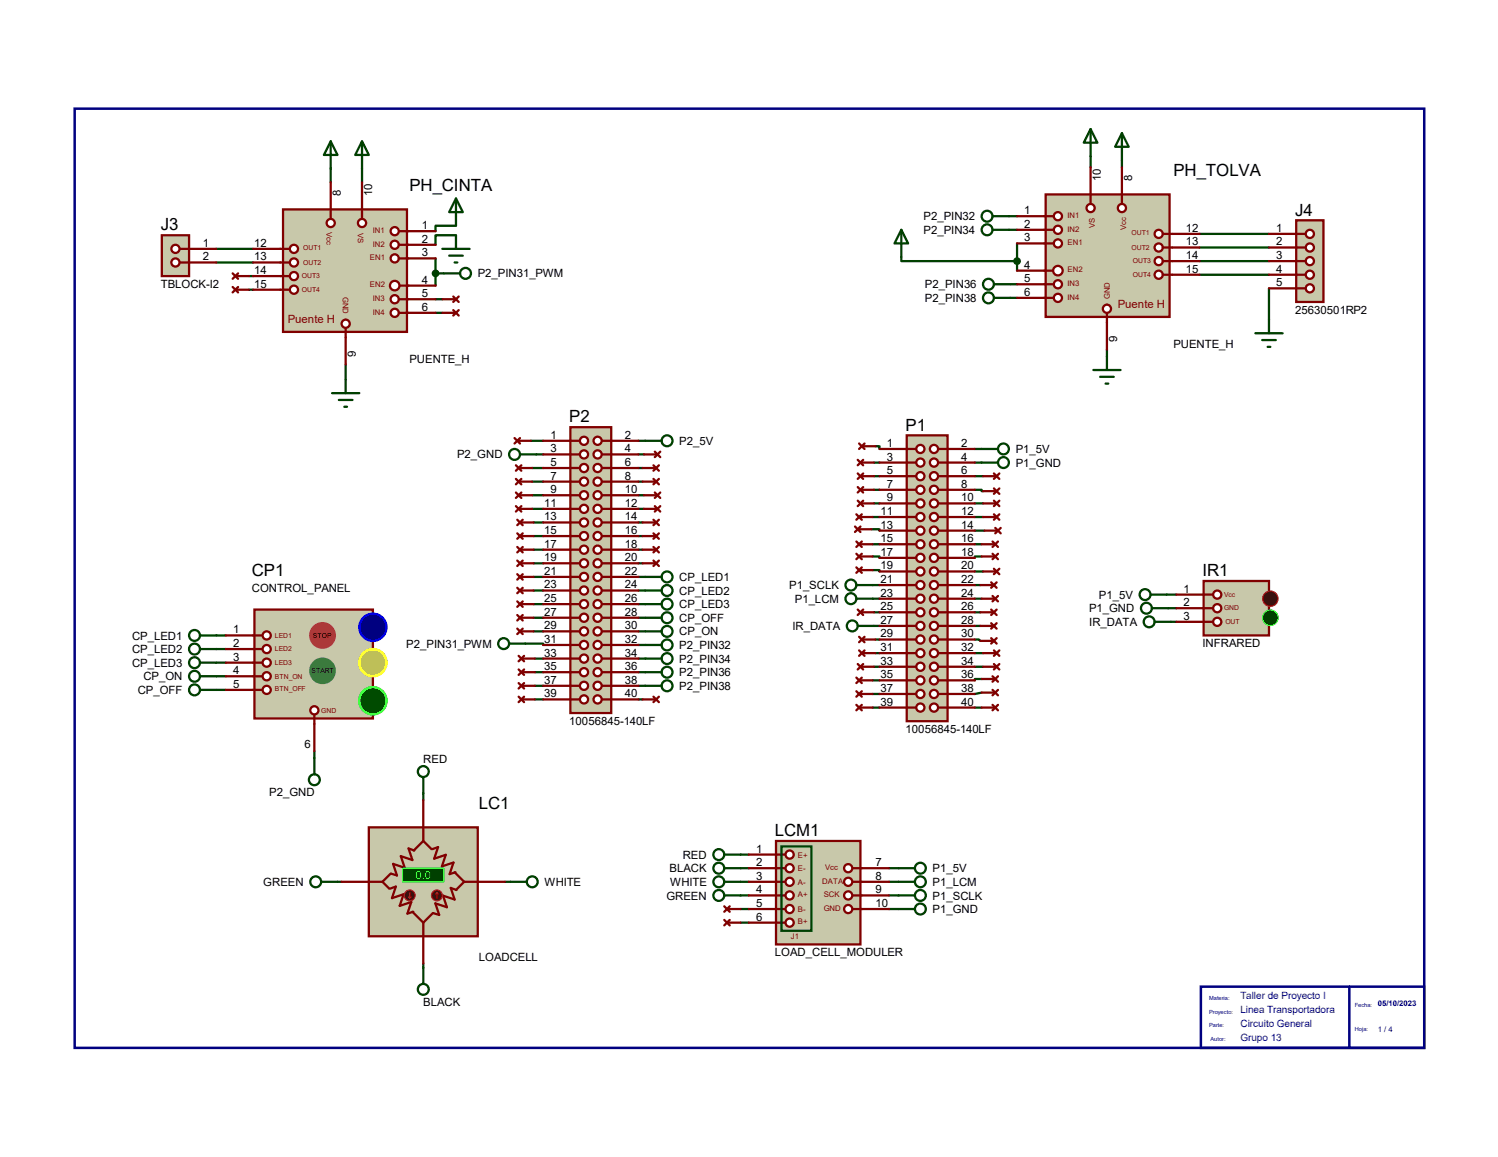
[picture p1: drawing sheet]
<svg xmlns="http://www.w3.org/2000/svg" width="279mm" height="216mm" viewBox="0 0 279 216" stroke-linecap="round" stroke-linejoin="round" font-family="sans-serif">
<g fill="none" stroke="#004000" stroke-width=".42">
<path d="M61.7 31.5v2.5M67.5 31.5v2.5M203.4 29.2v2M209.3 29.9v1.3M40.3 46.4h6.9M40.3 49h6.9M46.4 51.5h.8M46.4 54.1h.8M81.2 48.2v5.1M81.2 51h1.6M81.2 55.8h1.3M81.2 58.4h1.3"/>
<path d="M85 42.1h-3.8v1M85 43.9h-3.8v1.8M168.1 48v.7h21.6M188.2 40.3h1.5M188.2 42.9h1.5M188.4 53h1.3M188.4 55.6h1.3M189.7 45.4v5.1M223.7 43.6h13M223.7 46.2h13M223.7 48.7h13M223.7 51.3h13"/>
<path d="M236.7 53.8v5.8M64.5 68v2.8M206.5 65.2v1.3M99 82.3h2.3M99.3 87.3h2M99.3 89.9h2M99.3 92.4h2M99.3 95h2M99.5 97.5h1.8M100 84.8h1.3M119.1 82.3h1.3M119.1 84.8h1"/>
<path d="M119.1 87.3h.7M119.1 89.9h.7M119.1 92.4h1M119.1 95h1M119.1 97.5h.7M162.5 98.8h1.5v.2M162.8 96.5h1.2M163 86.3h1M163 88.9h1M163 93.9h1M163 91.4h1M163.3 83.3h.7v.5"/>
<path d="M181.8 91.4h1.3v.3h.2M181.8 83.8h1.3M181.8 86.3h1.3M181.8 88.9h1.5M181.8 93.9h1.5M181.8 96.5h1.5M181.8 99h1.8M40.3 118.6h1.8M99.5 107.7h1.8M99.5 110.2h1.8M99.5 112.7h1.8M99.5 115.3h1.8"/>
<path d="M99.5 117.8h1.8M99.5 100h1.8M99.5 102.6h1.8M99.5 105.1h1.8M119.1 107.7h1.3M119.1 110.2h1.3M119.1 112.7h1.3M119.1 115.3h1.3M119.1 117.8h1.3M119.1 100h.7M119.1 102.6h.7M119.1 105.1h.7"/>
<path d="M162.8 103.8h1.2v.3M162.8 106.4h1.2v.2M162.8 109.2h1.2M162.8 111.7h1.2M162.8 101.6h1.2M163 116.8h1M163 114.3h1M163.3 119.3h.7M181.8 119.3h.8l.2 .3M181.8 109.2h1M181.8 111.7h1.3M181.8 116.8h1"/>
<path d="M181.8 101.6h1.3M181.8 106.6h1.5M181.8 114.3h1M183.1 103.8h-1.3v.3M217.6 111h1.8M217.9 113.5h1.5M218.4 116h1M40.3 121.1h1.8M40.3 123.7h1.8M40.3 126.2h1.8M40.3 128.7h1.8M98 120.1h3.3v.3"/>
<path d="M99.8 122.9h1.5M99.8 125.4h1.5M99.8 128h1.5M99.8 130.5h1.5M119.1 120.4h1.3M119.1 122.9h1.3M119.1 125.4h1.3M119.1 128h1.3M119.1 130.5h.7M162.8 132h1.2M162.8 127h1.2M162.8 129.5h1.2"/>
<path d="M163 124.4h1M163.3 121.9h.7M181.8 121.9h1.5M181.8 124.4h1.5M181.8 132h1.3M183.1 126.7h-1.3v.3M183.1 129.2l-1.3 .3M58.6 140.2v1.2M79 148v1.3M138.1 159.5h1.6M62.9 164.5h.8M79 179.8v.8"/>
<path d="M94.2 164.5h1M138.1 164.5h1.6M138.1 162h1.6M138.1 167.1h1.6M138.1 169.6h1.6M138.1 172.2h1.6M165.8 164.5h1.8M165.8 162h1.8M165.8 167.1h1.8M165.8 169.6h1.8"/>
</g>
<path d="M195 36.3h23.1v22.8h-23.1z" fill="#c8c8aa" stroke="#800000" stroke-width=".42"/>
<path d="M194.8 40.3h1.8" fill="none" stroke="#800000" stroke-width=".42"/>
<circle cx="197.3" cy="42.9" r=".76" fill="#fff" stroke="#800000" stroke-width=".42"/>
<path d="M194.8 42.9h1.8" fill="none" stroke="#800000" stroke-width=".42"/>
<circle cx="197.3" cy="45.4" r=".76" fill="#fff" stroke="#800000" stroke-width=".42"/>
<path d="M194.8 45.4h1.8" fill="none" stroke="#800000" stroke-width=".42"/>
<circle cx="197.3" cy="50.5" r=".89" fill="#fff" stroke="#800000" stroke-width=".42"/>
<path d="M194.8 50.5h1.5" fill="none" stroke="#800000" stroke-width=".42"/>
<circle cx="197.3" cy="53" r=".76" fill="#fff" stroke="#800000" stroke-width=".42"/>
<path d="M194.8 53h1.8" fill="none" stroke="#800000" stroke-width=".42"/>
<circle cx="197.3" cy="55.6" r=".76" fill="#fff" stroke="#800000" stroke-width=".42"/>
<path d="M194.8 55.6h1.8" fill="none" stroke="#800000" stroke-width=".42"/>
<circle cx="209.3" cy="38.8" r=".76" fill="#fff" stroke="#800000" stroke-width=".42"/>
<path d="M209.3 36.3v1.8M206.5 56.9v3.3" fill="none" stroke="#800000" stroke-width=".42"/>
<circle cx="203.4" cy="38.8" r=".76" fill="#fff" stroke="#800000" stroke-width=".42"/>
<path d="M203.4 36.3v1.8" fill="none" stroke="#800000" stroke-width=".42"/>
<circle cx="216.1" cy="43.6" r=".76" fill="#fff" stroke="#800000" stroke-width=".42"/>
<path d="M216.9 43.6h1.8" fill="none" stroke="#800000" stroke-width=".42"/>
<circle cx="216.1" cy="46.2" r=".76" fill="#fff" stroke="#800000" stroke-width=".42"/>
<path d="M216.9 46.2h1.8" fill="none" stroke="#800000" stroke-width=".42"/>
<circle cx="216.1" cy="48.7" r=".76" fill="#fff" stroke="#800000" stroke-width=".42"/>
<path d="M216.9 48.7h1.8" fill="none" stroke="#800000" stroke-width=".42"/>
<circle cx="216.1" cy="51.3" r=".76" fill="#fff" stroke="#800000" stroke-width=".42"/>
<path d="M216.9 51.3h1.8" fill="none" stroke="#800000" stroke-width=".42"/>
<g fill="#fff" stroke="#800000" stroke-width=".42">
<circle cx="197.3" cy="40.3" r=".76"/>
<circle cx="206.5" cy="57.6" r=".76"/>
</g>
<g fill="none" stroke="#800000" stroke-width=".42">
<path d="M203.4 31.2v5.1M209.3 31.2v5.1M189.7 40.3h5.1M189.7 42.9h5.1M189.7 45.4h5.1M189.7 50.5h5.1M189.7 53h5.1M189.7 55.6h5.1M218.7 43.6h5M218.7 46.2h5M218.7 48.7h5M218.7 51.3h5"/>
<path d="M206.5 60.2v5"/>
</g>
<path d="M52.8 39.1h23.1v22.8h-23.1z" fill="#c8c8aa" stroke="#800000" stroke-width=".42"/>
<path d="M74.4 43.1h1.8" fill="none" stroke="#800000" stroke-width=".42"/>
<circle cx="73.6" cy="45.7" r=".76" fill="#fff" stroke="#800000" stroke-width=".42"/>
<path d="M74.4 45.7h1.8" fill="none" stroke="#800000" stroke-width=".42"/>
<circle cx="73.6" cy="48.2" r=".76" fill="#fff" stroke="#800000" stroke-width=".42"/>
<path d="M74.4 48.2h1.8" fill="none" stroke="#800000" stroke-width=".42"/>
<circle cx="73.6" cy="53.3" r=".89" fill="#fff" stroke="#800000" stroke-width=".42"/>
<path d="M74.6 53.3h1.6" fill="none" stroke="#800000" stroke-width=".42"/>
<circle cx="73.6" cy="55.8" r=".76" fill="#fff" stroke="#800000" stroke-width=".42"/>
<path d="M74.4 55.8h1.8" fill="none" stroke="#800000" stroke-width=".42"/>
<circle cx="73.6" cy="58.4" r=".76" fill="#fff" stroke="#800000" stroke-width=".42"/>
<path d="M74.4 58.4h1.8" fill="none" stroke="#800000" stroke-width=".42"/>
<circle cx="61.7" cy="41.6" r=".76" fill="#fff" stroke="#800000" stroke-width=".42"/>
<path d="M61.7 39.1v1.8M64.5 59.6v3.3" fill="none" stroke="#800000" stroke-width=".42"/>
<circle cx="67.5" cy="41.6" r=".76" fill="#fff" stroke="#800000" stroke-width=".42"/>
<path d="M67.5 39.1v1.8" fill="none" stroke="#800000" stroke-width=".42"/>
<circle cx="54.8" cy="46.4" r=".76" fill="#fff" stroke="#800000" stroke-width=".42"/>
<path d="M52.3 46.4h1.8" fill="none" stroke="#800000" stroke-width=".42"/>
<circle cx="54.8" cy="49" r=".76" fill="#fff" stroke="#800000" stroke-width=".42"/>
<path d="M52.3 49h1.8" fill="none" stroke="#800000" stroke-width=".42"/>
<circle cx="54.8" cy="51.5" r=".76" fill="#fff" stroke="#800000" stroke-width=".42"/>
<path d="M52.3 51.5h1.8" fill="none" stroke="#800000" stroke-width=".42"/>
<circle cx="54.8" cy="54.1" r=".76" fill="#fff" stroke="#800000" stroke-width=".42"/>
<path d="M52.3 54.1h1.8" fill="none" stroke="#800000" stroke-width=".42"/>
<g fill="#fff" stroke="#800000" stroke-width=".42">
<circle cx="73.6" cy="43.1" r=".76"/>
<circle cx="64.5" cy="60.4" r=".76"/>
</g>
<g fill="none" stroke="#800000" stroke-width=".42">
<path d="M61.7 34v5.1M67.5 34v5.1M47.2 46.4h5.1M47.2 49h5.1M47.2 51.5h5.1M47.2 54.1h5.1M76.2 43.1h5M76.2 45.7h5M76.2 48.2h5M76.2 53.3h5M76.2 55.8h5M76.2 58.4h5"/>
<path d="M64.5 62.9v5.1"/>
</g>
<path d="M169.1 81.2h7.6v53.4h-7.6z" fill="#c8c8aa" stroke="#800000" stroke-width=".42"/>
<path d="M169.1 83.8h1.8" fill="none" stroke="#800000" stroke-width=".42"/>
<circle cx="171.7" cy="83.8" r=".76" fill="#fff" stroke="#800000" stroke-width=".42"/>
<path d="M169.1 86.3h1.8" fill="none" stroke="#800000" stroke-width=".42"/>
<circle cx="171.7" cy="86.3" r=".76" fill="#fff" stroke="#800000" stroke-width=".42"/>
<path d="M169.1 88.9h1.8" fill="none" stroke="#800000" stroke-width=".42"/>
<circle cx="171.7" cy="88.9" r=".76" fill="#fff" stroke="#800000" stroke-width=".42"/>
<path d="M169.1 91.4h1.8" fill="none" stroke="#800000" stroke-width=".42"/>
<circle cx="171.7" cy="91.4" r=".76" fill="#fff" stroke="#800000" stroke-width=".42"/>
<path d="M175 83.8h1.7" fill="none" stroke="#800000" stroke-width=".42"/>
<circle cx="174.2" cy="83.8" r=".76" fill="#fff" stroke="#800000" stroke-width=".42"/>
<path d="M175 86.3h1.7" fill="none" stroke="#800000" stroke-width=".42"/>
<circle cx="174.2" cy="86.3" r=".76" fill="#fff" stroke="#800000" stroke-width=".42"/>
<path d="M175 88.9h1.7" fill="none" stroke="#800000" stroke-width=".42"/>
<circle cx="174.2" cy="88.9" r=".76" fill="#fff" stroke="#800000" stroke-width=".42"/>
<path d="M175 91.4h1.7" fill="none" stroke="#800000" stroke-width=".42"/>
<circle cx="174.2" cy="91.4" r=".76" fill="#fff" stroke="#800000" stroke-width=".42"/>
<path d="M169.1 93.9h1.8" fill="none" stroke="#800000" stroke-width=".42"/>
<circle cx="171.7" cy="93.9" r=".76" fill="#fff" stroke="#800000" stroke-width=".42"/>
<path d="M175 93.9h1.7" fill="none" stroke="#800000" stroke-width=".42"/>
<circle cx="174.2" cy="93.9" r=".76" fill="#fff" stroke="#800000" stroke-width=".42"/>
<path d="M169.1 96.5h1.8" fill="none" stroke="#800000" stroke-width=".42"/>
<circle cx="171.7" cy="96.5" r=".76" fill="#fff" stroke="#800000" stroke-width=".42"/>
<path d="M175 96.5h1.7" fill="none" stroke="#800000" stroke-width=".42"/>
<circle cx="174.2" cy="96.5" r=".76" fill="#fff" stroke="#800000" stroke-width=".42"/>
<path d="M169.1 99h1.8" fill="none" stroke="#800000" stroke-width=".42"/>
<circle cx="171.7" cy="99" r=".76" fill="#fff" stroke="#800000" stroke-width=".42"/>
<path d="M175 99h1.7" fill="none" stroke="#800000" stroke-width=".42"/>
<circle cx="174.2" cy="99" r=".76" fill="#fff" stroke="#800000" stroke-width=".42"/>
<path d="M169.1 101.6h1.8" fill="none" stroke="#800000" stroke-width=".42"/>
<circle cx="171.7" cy="101.6" r=".76" fill="#fff" stroke="#800000" stroke-width=".42"/>
<path d="M175 101.6h1.7" fill="none" stroke="#800000" stroke-width=".42"/>
<circle cx="174.2" cy="101.6" r=".76" fill="#fff" stroke="#800000" stroke-width=".42"/>
<path d="M169.1 104.1h1.8" fill="none" stroke="#800000" stroke-width=".42"/>
<circle cx="171.7" cy="104.1" r=".76" fill="#fff" stroke="#800000" stroke-width=".42"/>
<path d="M169.1 106.6h1.8" fill="none" stroke="#800000" stroke-width=".42"/>
<circle cx="171.7" cy="106.6" r=".76" fill="#fff" stroke="#800000" stroke-width=".42"/>
<path d="M169.1 109.2h1.8" fill="none" stroke="#800000" stroke-width=".42"/>
<circle cx="171.7" cy="109.2" r=".76" fill="#fff" stroke="#800000" stroke-width=".42"/>
<path d="M175 104.1h1.7" fill="none" stroke="#800000" stroke-width=".42"/>
<circle cx="174.2" cy="104.1" r=".76" fill="#fff" stroke="#800000" stroke-width=".42"/>
<path d="M175 106.6h1.7" fill="none" stroke="#800000" stroke-width=".42"/>
<circle cx="174.2" cy="106.6" r=".76" fill="#fff" stroke="#800000" stroke-width=".42"/>
<path d="M175 109.2h1.7" fill="none" stroke="#800000" stroke-width=".42"/>
<circle cx="174.2" cy="109.2" r=".76" fill="#fff" stroke="#800000" stroke-width=".42"/>
<path d="M169.1 111.7h1.8" fill="none" stroke="#800000" stroke-width=".42"/>
<circle cx="171.7" cy="111.7" r=".76" fill="#fff" stroke="#800000" stroke-width=".42"/>
<path d="M175 111.7h1.7" fill="none" stroke="#800000" stroke-width=".42"/>
<circle cx="174.2" cy="111.7" r=".76" fill="#fff" stroke="#800000" stroke-width=".42"/>
<path d="M169.1 114.3h1.8" fill="none" stroke="#800000" stroke-width=".42"/>
<circle cx="171.7" cy="114.3" r=".76" fill="#fff" stroke="#800000" stroke-width=".42"/>
<path d="M175 114.3h1.7" fill="none" stroke="#800000" stroke-width=".42"/>
<circle cx="174.2" cy="114.3" r=".76" fill="#fff" stroke="#800000" stroke-width=".42"/>
<path d="M169.1 116.8h1.8" fill="none" stroke="#800000" stroke-width=".42"/>
<circle cx="171.7" cy="116.8" r=".76" fill="#fff" stroke="#800000" stroke-width=".42"/>
<path d="M169.1 119.3h1.8" fill="none" stroke="#800000" stroke-width=".42"/>
<circle cx="171.7" cy="119.3" r=".76" fill="#fff" stroke="#800000" stroke-width=".42"/>
<path d="M175 116.8h1.7" fill="none" stroke="#800000" stroke-width=".42"/>
<circle cx="174.2" cy="116.8" r=".76" fill="#fff" stroke="#800000" stroke-width=".42"/>
<path d="M175 119.3h1.7" fill="none" stroke="#800000" stroke-width=".42"/>
<circle cx="174.2" cy="119.3" r=".76" fill="#fff" stroke="#800000" stroke-width=".42"/>
<path d="M169.1 121.9h1.8" fill="none" stroke="#800000" stroke-width=".42"/>
<circle cx="171.7" cy="121.9" r=".76" fill="#fff" stroke="#800000" stroke-width=".42"/>
<path d="M169.1 124.4h1.8" fill="none" stroke="#800000" stroke-width=".42"/>
<circle cx="171.7" cy="124.4" r=".76" fill="#fff" stroke="#800000" stroke-width=".42"/>
<path d="M169.1 127h1.8" fill="none" stroke="#800000" stroke-width=".42"/>
<circle cx="171.7" cy="127" r=".76" fill="#fff" stroke="#800000" stroke-width=".42"/>
<path d="M175 121.9h1.7" fill="none" stroke="#800000" stroke-width=".42"/>
<circle cx="174.2" cy="121.9" r=".76" fill="#fff" stroke="#800000" stroke-width=".42"/>
<path d="M175 124.4h1.7" fill="none" stroke="#800000" stroke-width=".42"/>
<circle cx="174.2" cy="124.4" r=".76" fill="#fff" stroke="#800000" stroke-width=".42"/>
<path d="M175 127h1.7" fill="none" stroke="#800000" stroke-width=".42"/>
<circle cx="174.2" cy="127" r=".76" fill="#fff" stroke="#800000" stroke-width=".42"/>
<path d="M169.1 129.5h1.8" fill="none" stroke="#800000" stroke-width=".42"/>
<circle cx="171.7" cy="129.5" r=".76" fill="#fff" stroke="#800000" stroke-width=".42"/>
<path d="M175 129.5h1.7" fill="none" stroke="#800000" stroke-width=".42"/>
<circle cx="174.2" cy="129.5" r=".76" fill="#fff" stroke="#800000" stroke-width=".42"/>
<path d="M169.1 132h1.8" fill="none" stroke="#800000" stroke-width=".42"/>
<circle cx="171.7" cy="132" r=".76" fill="#fff" stroke="#800000" stroke-width=".42"/>
<path d="M175 132h1.7" fill="none" stroke="#800000" stroke-width=".42"/>
<circle cx="174.2" cy="132" r=".76" fill="#fff" stroke="#800000" stroke-width=".42"/>
<g fill="none" stroke="#800000" stroke-width=".42">
<path d="M164 83.8h5.1M164 86.3h5.1M164 88.9h5.1M164 91.4h5.1M164 93.9h5.1M164 96.5h5.1M164 99h5.1M176.7 83.8h5.1M176.7 86.3h5.1M176.7 88.9h5.1M176.7 91.4h5.1M176.7 93.9h5.1"/>
<path d="M176.7 96.5h5.1M176.7 99h5.1M164 101.6h5.1M164 104.1h5.1M164 106.6h5.1M164 109.2h5.1M164 111.7h5.1M164 114.3h5.1M164 116.8h5.1M164 119.3h5.1M176.7 101.6h5.1M176.7 104.1h5.1"/>
<path d="M176.7 106.6h5.1M176.7 109.2h5.1M176.7 111.7h5.1M176.7 114.3h5.1M176.7 116.8h5.1M176.7 119.3h5.1M164 121.9h5.1M164 124.4h5.1M164 127h5.1M164 129.5h5.1M164 132h5.1M176.7 121.9h5.1"/>
<path d="M176.7 124.4h5.1M176.7 127h5.1M176.7 129.5h5.1M176.7 132h5.1"/>
</g>
<path d="M241.8 41.1h5v15.2h-5z" fill="#c8c8aa" stroke="#800000" stroke-width=".42"/>
<path d="M241.8 43.6h1.7" fill="none" stroke="#800000" stroke-width=".42"/>
<circle cx="244.3" cy="43.6" r=".76" fill="#fff" stroke="#800000" stroke-width=".42"/>
<path d="M241.8 46.2h1.7" fill="none" stroke="#800000" stroke-width=".42"/>
<circle cx="244.3" cy="46.2" r=".76" fill="#fff" stroke="#800000" stroke-width=".42"/>
<path d="M241.8 48.7h1.7" fill="none" stroke="#800000" stroke-width=".42"/>
<circle cx="244.3" cy="48.7" r=".76" fill="#fff" stroke="#800000" stroke-width=".42"/>
<path d="M241.8 51.3h1.7" fill="none" stroke="#800000" stroke-width=".42"/>
<circle cx="244.3" cy="51.3" r=".76" fill="#fff" stroke="#800000" stroke-width=".42"/>
<path d="M241.8 53.8h1.7" fill="none" stroke="#800000" stroke-width=".42"/>
<circle cx="244.3" cy="53.8" r=".76" fill="#fff" stroke="#800000" stroke-width=".42"/>
<path d="M236.7 43.6h5.1M236.7 46.2h5.1M236.7 48.7h5.1M236.7 51.3h5.1M236.7 53.8h5.1" fill="none" stroke="#800000" stroke-width=".42"/>
<path d="M30.2 43.9h5.1v7.6h-5.1z" fill="#c8c8aa" stroke="#800000" stroke-width=".42"/>
<path d="M33.5 46.4h1.8" fill="none" stroke="#800000" stroke-width=".42"/>
<circle cx="32.7" cy="46.4" r=".76" fill="#fff" stroke="#800000" stroke-width=".42"/>
<path d="M33.5 49h1.8" fill="none" stroke="#800000" stroke-width=".42"/>
<circle cx="32.7" cy="49" r=".76" fill="#fff" stroke="#800000" stroke-width=".42"/>
<path d="M35.3 46.4h5M35.3 49h5" fill="none" stroke="#800000" stroke-width=".42"/>
<path d="M61.7 26.4l1.2 2.5h-2.5zM61.7 26.4v5.1M67.5 26.4l1.3 2.5h-2.5zM67.5 26.4v5.1M61.9 73.4h5.1M63.2 74.6h2.5M64.2 75.9h.5M64.5 70.8v2.6" fill="none" stroke="#004000" stroke-width=".42"/>
<path d="M106.4 79.7h7.6v53.4h-7.6z" fill="#c8c8aa" stroke="#800000" stroke-width=".42"/>
<path d="M106.4 82.3h1.8" fill="none" stroke="#800000" stroke-width=".42"/>
<circle cx="108.9" cy="82.3" r=".76" fill="#fff" stroke="#800000" stroke-width=".42"/>
<path d="M106.4 84.8h1.8" fill="none" stroke="#800000" stroke-width=".42"/>
<circle cx="108.9" cy="84.8" r=".76" fill="#fff" stroke="#800000" stroke-width=".42"/>
<path d="M106.4 87.3h1.8" fill="none" stroke="#800000" stroke-width=".42"/>
<circle cx="108.9" cy="87.3" r=".76" fill="#fff" stroke="#800000" stroke-width=".42"/>
<path d="M106.4 89.9h1.8" fill="none" stroke="#800000" stroke-width=".42"/>
<circle cx="108.9" cy="89.9" r=".76" fill="#fff" stroke="#800000" stroke-width=".42"/>
<path d="M112.2 82.3h1.8" fill="none" stroke="#800000" stroke-width=".42"/>
<circle cx="111.5" cy="82.3" r=".76" fill="#fff" stroke="#800000" stroke-width=".42"/>
<path d="M112.2 84.8h1.8" fill="none" stroke="#800000" stroke-width=".42"/>
<circle cx="111.5" cy="84.8" r=".76" fill="#fff" stroke="#800000" stroke-width=".42"/>
<path d="M112.2 87.3h1.8" fill="none" stroke="#800000" stroke-width=".42"/>
<circle cx="111.5" cy="87.3" r=".76" fill="#fff" stroke="#800000" stroke-width=".42"/>
<path d="M112.2 89.9h1.8" fill="none" stroke="#800000" stroke-width=".42"/>
<circle cx="111.5" cy="89.9" r=".76" fill="#fff" stroke="#800000" stroke-width=".42"/>
<path d="M106.4 92.4h1.8" fill="none" stroke="#800000" stroke-width=".42"/>
<circle cx="108.9" cy="92.4" r=".76" fill="#fff" stroke="#800000" stroke-width=".42"/>
<path d="M112.2 92.4h1.8" fill="none" stroke="#800000" stroke-width=".42"/>
<circle cx="111.5" cy="92.4" r=".76" fill="#fff" stroke="#800000" stroke-width=".42"/>
<path d="M106.4 95h1.8" fill="none" stroke="#800000" stroke-width=".42"/>
<circle cx="108.9" cy="95" r=".76" fill="#fff" stroke="#800000" stroke-width=".42"/>
<path d="M112.2 95h1.8" fill="none" stroke="#800000" stroke-width=".42"/>
<circle cx="111.5" cy="95" r=".76" fill="#fff" stroke="#800000" stroke-width=".42"/>
<path d="M106.4 97.5h1.8" fill="none" stroke="#800000" stroke-width=".42"/>
<circle cx="108.9" cy="97.5" r=".76" fill="#fff" stroke="#800000" stroke-width=".42"/>
<path d="M112.2 97.5h1.8" fill="none" stroke="#800000" stroke-width=".42"/>
<circle cx="111.5" cy="97.5" r=".76" fill="#fff" stroke="#800000" stroke-width=".42"/>
<path d="M106.4 100h1.8" fill="none" stroke="#800000" stroke-width=".42"/>
<circle cx="108.9" cy="100" r=".76" fill="#fff" stroke="#800000" stroke-width=".42"/>
<path d="M112.2 100h1.8" fill="none" stroke="#800000" stroke-width=".42"/>
<circle cx="111.5" cy="100" r=".76" fill="#fff" stroke="#800000" stroke-width=".42"/>
<path d="M106.4 102.6h1.8" fill="none" stroke="#800000" stroke-width=".42"/>
<circle cx="108.9" cy="102.6" r=".76" fill="#fff" stroke="#800000" stroke-width=".42"/>
<path d="M106.4 105.1h1.8" fill="none" stroke="#800000" stroke-width=".42"/>
<circle cx="108.9" cy="105.1" r=".76" fill="#fff" stroke="#800000" stroke-width=".42"/>
<path d="M106.4 107.7h1.8" fill="none" stroke="#800000" stroke-width=".42"/>
<circle cx="108.9" cy="107.7" r=".76" fill="#fff" stroke="#800000" stroke-width=".42"/>
<path d="M112.2 102.6h1.8" fill="none" stroke="#800000" stroke-width=".42"/>
<circle cx="111.5" cy="102.6" r=".76" fill="#fff" stroke="#800000" stroke-width=".42"/>
<path d="M112.2 105.1h1.8" fill="none" stroke="#800000" stroke-width=".42"/>
<circle cx="111.5" cy="105.1" r=".76" fill="#fff" stroke="#800000" stroke-width=".42"/>
<path d="M112.2 107.7h1.8" fill="none" stroke="#800000" stroke-width=".42"/>
<circle cx="111.5" cy="107.7" r=".76" fill="#fff" stroke="#800000" stroke-width=".42"/>
<path d="M106.4 110.2h1.8" fill="none" stroke="#800000" stroke-width=".42"/>
<circle cx="108.9" cy="110.2" r=".76" fill="#fff" stroke="#800000" stroke-width=".42"/>
<path d="M112.2 110.2h1.8" fill="none" stroke="#800000" stroke-width=".42"/>
<circle cx="111.5" cy="110.2" r=".76" fill="#fff" stroke="#800000" stroke-width=".42"/>
<path d="M106.4 112.7h1.8" fill="none" stroke="#800000" stroke-width=".42"/>
<circle cx="108.9" cy="112.7" r=".76" fill="#fff" stroke="#800000" stroke-width=".42"/>
<path d="M112.2 112.7h1.8" fill="none" stroke="#800000" stroke-width=".42"/>
<circle cx="111.5" cy="112.7" r=".76" fill="#fff" stroke="#800000" stroke-width=".42"/>
<path d="M106.4 115.3h1.8" fill="none" stroke="#800000" stroke-width=".42"/>
<circle cx="108.9" cy="115.3" r=".76" fill="#fff" stroke="#800000" stroke-width=".42"/>
<path d="M106.4 117.8h1.8" fill="none" stroke="#800000" stroke-width=".42"/>
<circle cx="108.9" cy="117.8" r=".76" fill="#fff" stroke="#800000" stroke-width=".42"/>
<path d="M112.2 115.3h1.8" fill="none" stroke="#800000" stroke-width=".42"/>
<circle cx="111.5" cy="115.3" r=".76" fill="#fff" stroke="#800000" stroke-width=".42"/>
<path d="M112.2 117.8h1.8" fill="none" stroke="#800000" stroke-width=".42"/>
<circle cx="111.5" cy="117.8" r=".76" fill="#fff" stroke="#800000" stroke-width=".42"/>
<path d="M106.4 120.4h1.8" fill="none" stroke="#800000" stroke-width=".42"/>
<circle cx="108.9" cy="120.4" r=".76" fill="#fff" stroke="#800000" stroke-width=".42"/>
<path d="M106.4 122.9h1.8" fill="none" stroke="#800000" stroke-width=".42"/>
<circle cx="108.9" cy="122.9" r=".76" fill="#fff" stroke="#800000" stroke-width=".42"/>
<path d="M106.4 125.4h1.8" fill="none" stroke="#800000" stroke-width=".42"/>
<circle cx="108.9" cy="125.4" r=".76" fill="#fff" stroke="#800000" stroke-width=".42"/>
<path d="M112.2 120.4h1.8" fill="none" stroke="#800000" stroke-width=".42"/>
<circle cx="111.5" cy="120.4" r=".76" fill="#fff" stroke="#800000" stroke-width=".42"/>
<path d="M112.2 122.9h1.8" fill="none" stroke="#800000" stroke-width=".42"/>
<circle cx="111.5" cy="122.9" r=".76" fill="#fff" stroke="#800000" stroke-width=".42"/>
<path d="M112.2 125.4h1.8" fill="none" stroke="#800000" stroke-width=".42"/>
<circle cx="111.5" cy="125.4" r=".76" fill="#fff" stroke="#800000" stroke-width=".42"/>
<path d="M106.4 128h1.8" fill="none" stroke="#800000" stroke-width=".42"/>
<circle cx="108.9" cy="128" r=".76" fill="#fff" stroke="#800000" stroke-width=".42"/>
<path d="M112.2 128h1.8" fill="none" stroke="#800000" stroke-width=".42"/>
<circle cx="111.5" cy="128" r=".76" fill="#fff" stroke="#800000" stroke-width=".42"/>
<path d="M106.4 130.5h1.8" fill="none" stroke="#800000" stroke-width=".42"/>
<circle cx="108.9" cy="130.5" r=".76" fill="#fff" stroke="#800000" stroke-width=".42"/>
<path d="M112.2 130.5h1.8" fill="none" stroke="#800000" stroke-width=".42"/>
<circle cx="111.5" cy="130.5" r=".76" fill="#fff" stroke="#800000" stroke-width=".42"/>
<g fill="none" stroke="#800000" stroke-width=".42">
<path d="M101.3 82.3h5.1M101.3 84.8h5.1M101.3 87.3h5.1M101.3 89.9h5.1M101.3 92.4h5.1M101.3 95h5.1M101.3 97.5h5.1M114 82.3h5.1M114 84.8h5.1M114 87.3h5.1M114 89.9h5.1M114 92.4h5.1"/>
<path d="M114 95h5.1M114 97.5h5.1M101.3 100h5.1M101.3 102.6h5.1M101.3 105.1h5.1M101.3 107.7h5.1M101.3 110.2h5.1M101.3 112.7h5.1M101.3 115.3h5.1M101.3 117.8h5.1M114 100h5.1M114 102.6h5.1"/>
<path d="M114 105.1h5.1M114 107.7h5.1M114 110.2h5.1M114 112.7h5.1M114 115.3h5.1M114 117.8h5.1M101.3 120.4h5.1M101.3 122.9h5.1M101.3 125.4h5.1M101.3 128h5.1M101.3 130.5h5.1M114 120.4h5.1"/>
<path d="M114 122.9h5.1M114 125.4h5.1M114 128h5.1M114 130.5h5.1"/>
</g>
<g fill="none" stroke="#004000" stroke-width=".42">
<path d="M203.4 24.1l1.3 2.5h-2.6zM203.4 24.1v5.1M209.3 24.8l1.2 2.6h-2.5zM209.3 24.8v5.1M82.8 51h3M168.1 42.9l1.3 2.5h-2.6zM168.1 42.9v5.1M185.1 40.3h3.1M185.1 42.9h3.1M185.4 53h3M185.4 55.6h3M236.7 59.6v2.6"/>
<path d="M203.9 69h5.1M205.2 70.3h2.5M206.2 71.6h.5M206.5 66.5v2.5M234.1 62.2h5.1M235.4 63.5h2.6M236.4 64.7h.5M95 120.1h3M120.4 120.4h3M120.4 122.9h3M120.4 125.4h3M120.4 128h3"/>
<circle cx="86.8" cy="51" r="1.02"/>
<circle cx="184.1" cy="40.3" r="1.02"/>
<circle cx="184.1" cy="42.9" r="1.02"/>
<circle cx="184.4" cy="55.6" r="1.02"/>
<circle cx="184.4" cy="53" r="1.02"/>
<circle cx="93.9" cy="120.1" r="1.02"/>
<circle cx="124.4" cy="120.4" r="1.02"/>
<circle cx="124.4" cy="125.4" r="1.02"/>
<circle cx="124.4" cy="122.9" r="1.02"/>
<circle cx="124.4" cy="128" r="1.02"/>
</g>
<g fill="#004000" stroke="#004000" stroke-width=".42">
<circle cx="81.2" cy="51" r=".51"/>
<circle cx="189.7" cy="48.7" r=".51"/>
</g>
<path d="M68.8 154.4h20.3v20.3h-20.3z" fill="#c8c8aa" stroke="#800000" stroke-width=".42"/>
<g fill="none" stroke="#800000" stroke-width=".42">
<path d="M77.3 158.7l-1.1-.4 .7 2.2-2.1-.7 .7 2.1-2.2-.7 .7 2.2-1.1-.4M79 154.4v2.5M79 156.9l-1.8 1.8M79 156.9l1.5 1.6M80.6 158.5l1.1-.4-.7 2.1 2.1-.7-.7 2.2 2.2-.7-.7 2.1 1.1-.3M68.8 164.5h2.5M71.3 164.5l1.3 1.3M72.8 165.8l1-.4-.7 2.2 2.2-.7-.8 2.1 2.2-.7-.7 2.2 1.1-.4M72.9 163l-1.6 1.5M76.9 170.1l2.1 2.1M79 172.2v2.5M80.7 170.4l-1.7 1.8"/>
<path d="M84.8 162.8l1.8 1.7M85.1 166.1l-1-.4 .7 2.2-2.2-.8 .8 2.2-2.2-.7 .7 2.1-1.1-.3M86.6 164.5h2.5M86.6 164.5l-1.6 1.6"/>
</g>
<path d="M75.1 162h7.7v2.5h-7.7z" fill="#004000" stroke="#0f0" stroke-width=".21"/>
<path d="M79 149.3v5.1M63.7 164.5h5.1M79 174.7v5.1M89.1 164.5h5.1" fill="none" stroke="#800000" stroke-width=".42"/>
<circle cx="81.5" cy="167.1" r="1.02" fill="#400000" stroke="#f00" stroke-width=".21"/>
<path d="M81.5 166.6l-.3 .2M81.5 166.6l.2 .2M81.5 166.6v1" fill="none" stroke="#f00" stroke-width=".21"/>
<circle cx="76.4" cy="167.1" r="1.02" fill="#400000" stroke="#f00" stroke-width=".21"/>
<path d="M76.2 167.3l.2 .3M76.4 166.6v1M76.7 167.3l-.3 .3" fill="none" stroke="#f00" stroke-width=".21"/>
<g fill="none" stroke="#004000" stroke-width=".42">
<path d="M79 145v3M135.1 159.5h3M59.9 164.5h3M95.2 164.5h3.1M135.1 164.5h3M135.1 162h3M79 180.6v3"/>
<circle cx="79" cy="144" r="1.02"/>
<circle cx="134.1" cy="159.5" r="1.02"/>
<circle cx="58.9" cy="164.5" r="1.02"/>
<circle cx="99.3" cy="164.5" r="1.02"/>
<circle cx="134.1" cy="164.5" r="1.02"/>
<circle cx="134.1" cy="162" r="1.02"/>
<circle cx="79" cy="184.6" r="1.02"/>
</g>
<path d="M144.7 156.9h15.8v19.3h-15.8z" fill="#c8c8aa" stroke="#800000" stroke-width=".42"/>
<path d="M144.7 159.5h1.8" fill="none" stroke="#800000" stroke-width=".42"/>
<circle cx="147.3" cy="159.5" r=".76" fill="#fff" stroke="#800000" stroke-width=".42"/>
<path d="M144.7 162h1.8" fill="none" stroke="#800000" stroke-width=".42"/>
<circle cx="147.3" cy="162" r=".76" fill="#fff" stroke="#800000" stroke-width=".42"/>
<path d="M144.7 164.5h1.8" fill="none" stroke="#800000" stroke-width=".42"/>
<circle cx="147.3" cy="164.5" r=".76" fill="#fff" stroke="#800000" stroke-width=".42"/>
<path d="M144.7 167.1h1.8" fill="none" stroke="#800000" stroke-width=".42"/>
<circle cx="147.3" cy="167.1" r=".76" fill="#fff" stroke="#800000" stroke-width=".42"/>
<path d="M144.7 169.6h1.8" fill="none" stroke="#800000" stroke-width=".42"/>
<circle cx="147.3" cy="169.6" r=".76" fill="#fff" stroke="#800000" stroke-width=".42"/>
<path d="M144.7 172.2h1.8" fill="none" stroke="#800000" stroke-width=".42"/>
<circle cx="147.3" cy="172.2" r=".76" fill="#fff" stroke="#800000" stroke-width=".42"/>
<path d="M159 162h1.7" fill="none" stroke="#800000" stroke-width=".42"/>
<circle cx="158.2" cy="162" r=".76" fill="#fff" stroke="#800000" stroke-width=".42"/>
<path d="M159 164.5h1.7" fill="none" stroke="#800000" stroke-width=".42"/>
<circle cx="158.2" cy="164.5" r=".76" fill="#fff" stroke="#800000" stroke-width=".42"/>
<path d="M159 167.1h1.7" fill="none" stroke="#800000" stroke-width=".42"/>
<circle cx="158.2" cy="167.1" r=".76" fill="#fff" stroke="#800000" stroke-width=".42"/>
<path d="M159 169.6h1.7" fill="none" stroke="#800000" stroke-width=".42"/>
<circle cx="158.2" cy="169.6" r=".76" fill="#fff" stroke="#800000" stroke-width=".42"/>
<g fill="none" stroke="#004000" stroke-width=".42">
<path d="M85 37l1.3 2.6h-2.5zM85 37v5.1M82.5 46.4h5.1M83.8 47.7h2.5M84.8 49h.5M85 43.9v2.5M37.3 118.6h3M215.3 116h3.1M37.3 121.1h3M37.3 123.7h3M37.3 126.2h3M37.3 128.7h3"/>
<path d="M145.8 157.9h5.5v15.8h-5.5zM135.1 167.1h3"/>
<circle cx="36.3" cy="118.6" r="1.02"/>
<circle cx="214.3" cy="116" r="1.02"/>
<circle cx="36.3" cy="128.7" r="1.02"/>
<circle cx="36.3" cy="126.2" r="1.02"/>
<circle cx="36.3" cy="121.1" r="1.02"/>
<circle cx="36.3" cy="123.7" r="1.02"/>
<circle cx="134.1" cy="167.1" r="1.02"/>
</g>
<path d="M139.7 159.5h5M139.7 162h5M139.7 164.5h5M139.7 167.1h5M139.7 169.6h5M139.7 172.2h5M160.7 162h5.1M160.7 164.5h5.1M160.7 167.1h5.1M160.7 169.6h5.1" fill="none" stroke="#800000" stroke-width=".42"/>
<path d="M224.5 108.4h12.2v10.2h-12.2z" fill="#c8c8aa" stroke="#800000" stroke-width=".42"/>
<path d="M224.5 111h1.8" fill="none" stroke="#800000" stroke-width=".42"/>
<circle cx="227" cy="111" r=".76" fill="#fff" stroke="#800000" stroke-width=".42"/>
<path d="M224.5 113.5h1.8" fill="none" stroke="#800000" stroke-width=".42"/>
<circle cx="227" cy="113.5" r=".76" fill="#fff" stroke="#800000" stroke-width=".42"/>
<path d="M224.5 116h1.8" fill="none" stroke="#800000" stroke-width=".42"/>
<circle cx="227" cy="116" r=".76" fill="#fff" stroke="#800000" stroke-width=".42"/>
<circle cx="236.9" cy="111.7" r="1.44" fill="#400000" stroke="#f00" stroke-width=".21"/>
<circle cx="236.9" cy="115.3" r="1.44" fill="#004000" stroke="#0f0" stroke-width=".21"/>
<g fill="none" stroke="#800000" stroke-width=".42">
<path d="M43.4 51l1 1M43.4 53.6l1 1M43.9 51.5h2.5M43.9 54.1h2.5M44.4 51l-1 1M44.4 53.6l-1 1M82.5 55.8h2.5M82.5 58.4h2.5M84.5 55.3l1.1 1M84.5 57.9l1.1 1M85.6 55.3l-1.1 1M85.6 57.9l-1.1 1"/>
<path d="M96 81.7l1 1.1M96.2 86.8l1 1M96.2 89.4l1 1M96.2 91.9l1 1M96.2 94.4l1 1.1M96.5 82.3h2.5M96.5 97l1 1M96.5 99.5l1 1M96.7 87.3h2.6M96.7 89.9h2.6M96.7 92.4h2.6M96.7 95h2.6"/>
<path d="M97 81.7l-1 1.1M97 97.5h2.5M97.2 86.8l-1 1M97.2 89.4l-1 1M97.2 91.9l-1 1M97.2 94.4l-1 1.1M97.5 97l-1 1M97.5 99.5l-1 1M119.8 87.3h2.6M119.8 89.9h2.6M119.8 97.5h2.6M120.1 92.4h2.5"/>
<path d="M120.1 95h2.5M120.1 84.8h2.5M121.9 86.8l1 1M121.9 89.4l1 1M121.9 97l1 1M121.9 99.5l1 1M122.1 84.3l1 1M122.1 91.9l1 1M122.1 94.4l1 1.1M122.9 86.8l-1 1M122.9 89.4l-1 1M122.9 97l-1 1"/>
<path d="M122.9 99.5l-1 1M123.1 84.3l-1 1M123.1 91.9l-1 1M123.1 94.4l-1 1.1M159.5 98.3l1 1M159.7 96l1 1M160 85.8l1 1M160 88.3l1 1.1M160 90.9l1 1M160 93.4l1 1M160 98.8h2.5M160.2 96.5h2.6"/>
<path d="M160.2 82.8l1 1M160.5 88.9h2.5M160.5 93.9h2.5M160.5 86.3h2.5M160.5 91.4h2.5M160.5 98.3l-1 1M160.7 83.3h2.6M160.7 96l-1 1M161 85.8l-1 1M161 88.3l-1 1.1M161 90.9l-1 1M161 93.4l-1 1"/>
<path d="M161.2 82.8l-1 1M183.3 88.9h2.6M183.3 91.7h2.6M183.3 93.9h2.6M183.3 96.5h2.6M183.6 99h2.5M185.4 88.3l1 1.1M185.4 91.1l1 1.1M185.4 93.4l1 1M185.4 96l1 1M185.6 98.5l1 1M186.4 88.3l-1 1.1"/>
<path d="M186.4 91.1l-1 1.1M186.4 93.4l-1 1M186.4 96l-1 1M186.6 98.5l-1 1M96.5 102.1l1 1M96.5 104.6l1 1M96.5 107.1l1 1.1M96.5 109.7l1 1M96.5 112.2l1 1M96.5 114.8l1 1M96.5 117.3l1 1M97 100h2.5"/>
<path d="M97 102.6h2.5M97 105.1h2.5M97 107.7h2.5M97 110.2h2.5M97 112.7h2.5M97 115.3h2.5M97 117.8h2.5M97.5 102.1l-1 1M97.5 104.6l-1 1M97.5 107.1l-1 1.1M97.5 109.7l-1 1M97.5 112.2l-1 1"/>
<path d="M97.5 114.8l-1 1M97.5 117.3l-1 1M119.8 100h2.6M119.8 102.6h2.6M119.8 105.1h2.6M121.9 102.1l1 1M121.9 104.6l1 1M122.9 102.1l-1 1M122.9 104.6l-1 1M159.7 101l1 1.1M159.7 103.3l1 1.1M159.7 105.9l1 1"/>
<path d="M160 113.7l1 1.1M160.2 101.6h2.6M160.2 103.8h2.6M160.2 106.4h2.6M160.2 118.8l1 1M160.5 114.3h2.5M160.7 101l-1 1.1M160.7 103.3l-1 1.1M160.7 105.9l-1 1M160.7 119.3h2.6M161 113.7l-1 1.1M161.2 118.8l-1 1"/>
<path d="M182.8 109.2h2.6M182.8 114.3h2.6M182.8 116.8h2.6M182.8 119.6h2.6M183.1 101.6h2.5M183.1 103.8h2.5M183.1 111.7h2.5M183.3 106.6h2.6M184.9 108.7l1 1M184.9 113.7l1 1.1M184.9 116.3l1 1M184.9 119.1l1 1"/>
<path d="M185.1 101l1 1.1M185.1 103.3l1 1.1M185.1 111.2l1 1M185.4 106.1l1 1M185.9 108.7l-1 1M185.9 113.7l-1 1.1M185.9 116.3l-1 1M185.9 119.1l-1 1M186.1 101l-1 1.1M186.1 103.3l-1 1.1M186.1 111.2l-1 1M186.4 106.1l-1 1"/>
<path d="M219.4 111h5.1M219.4 113.5h5.1M219.4 116h5.1M96.7 122.4l1 1M96.7 124.9l1 1M96.7 127.5l1 1M96.7 130l1 1M97.2 122.9h2.6M97.2 125.4h2.6M97.2 128h2.6M97.2 130.5h2.6M97.7 122.4l-1 1"/>
<path d="M97.7 124.9l-1 1M97.7 127.5l-1 1M97.7 130l-1 1M119.8 130.5h2.6M121.9 130l1 1M122.9 130l-1 1M159.7 126.4l1 1.1M159.7 129l1 1M159.7 131.5l1 1M160 123.9l1 1M160.2 132h2.6M160.2 121.4l1 1"/>
<path d="M160.2 127h2.6M160.2 129.5h2.6M160.5 124.4h2.5M160.7 126.4l-1 1.1M160.7 121.9h2.6M160.7 129l-1 1M160.7 131.5l-1 1M161 123.9l-1 1M161.2 121.4l-1 1M183.1 126.7h2.5M183.1 129.2h2.5M183.1 132h2.5"/>
<path d="M183.3 121.9h2.6M183.3 124.4h2.6M185.1 126.2l1 1M185.1 128.7l1 1.1M185.1 131.5l1 1M185.4 121.4l1 1M185.4 123.9l1 1M186.1 126.2l-1 1M186.1 128.7l-1 1.1M186.1 131.5l-1 1M186.4 121.4l-1 1M186.4 123.9l-1 1"/>
<path d="M135.1 169.1l1 1M135.1 171.7l1 1M135.6 169.6h2.5M135.6 172.2h2.5M136.1 169.1l-1 1M136.1 171.7l-1 1"/>
</g>
<g fill="none" stroke="#004000" stroke-width=".42">
<path d="M97 84.8h3M120.4 82.3h3M183.1 83.8h3M183.1 86.3h3M120.4 107.7h3M120.4 110.2h3M120.4 112.7h3M120.4 115.3h3M120.4 117.8h3M159.7 109.2h3.1M159.7 111.7h3.1M160 116.8h3"/>
<path d="M214.6 111h3M214.8 113.5h3.1M58.6 141.4v3.1M167.6 164.5h3M167.6 167.1h3M167.6 169.6h3M167.6 162h3"/>
<circle cx="96" cy="84.8" r="1.02"/>
<circle cx="124.4" cy="82.3" r="1.02"/>
<circle cx="187.2" cy="86.3" r="1.02"/>
<circle cx="187.2" cy="83.8" r="1.02"/>
<circle cx="124.4" cy="107.7" r="1.02"/>
<circle cx="124.4" cy="117.8" r="1.02"/>
<circle cx="124.4" cy="115.3" r="1.02"/>
<circle cx="124.4" cy="112.7" r="1.02"/>
<circle cx="124.4" cy="110.2" r="1.02"/>
<circle cx="158.7" cy="109.2" r="1.02"/>
<circle cx="158.7" cy="111.7" r="1.02"/>
<circle cx="159" cy="116.8" r="1.02"/>
<circle cx="213.6" cy="111" r="1.02"/>
<circle cx="213.8" cy="113.5" r="1.02"/>
<circle cx="58.6" cy="145.5" r="1.02"/>
<circle cx="171.7" cy="169.6" r="1.02"/>
<circle cx="171.7" cy="167.1" r="1.02"/>
<circle cx="171.7" cy="164.5" r="1.02"/>
<circle cx="171.7" cy="162" r="1.02"/>
</g>
<path d="M47.5 113.7h22.1v20.4h-22.1z" fill="#c8c8aa" stroke="#800000" stroke-width=".42"/>
<path d="M47.2 118.6h1.8" fill="none" stroke="#800000" stroke-width=".42"/>
<circle cx="49.7" cy="118.6" r=".76" fill="#fff" stroke="#800000" stroke-width=".42"/>
<path d="M47.2 121.1h1.8" fill="none" stroke="#800000" stroke-width=".42"/>
<circle cx="49.7" cy="121.1" r=".76" fill="#fff" stroke="#800000" stroke-width=".42"/>
<path d="M47.2 123.7h1.8" fill="none" stroke="#800000" stroke-width=".42"/>
<circle cx="49.7" cy="123.7" r=".76" fill="#fff" stroke="#800000" stroke-width=".42"/>
<path d="M47.2 126.2h1.8" fill="none" stroke="#800000" stroke-width=".42"/>
<circle cx="49.7" cy="126.2" r=".76" fill="#fff" stroke="#800000" stroke-width=".42"/>
<path d="M47.2 128.7h1.8" fill="none" stroke="#800000" stroke-width=".42"/>
<circle cx="49.7" cy="128.7" r=".76" fill="#fff" stroke="#800000" stroke-width=".42"/>
<path d="M58.6 133.3v1.8" fill="none" stroke="#800000" stroke-width=".42"/>
<circle cx="58.6" cy="132.5" r=".76" fill="#fff" stroke="#800000" stroke-width=".42"/>
<circle cx="69.6" cy="117.1" r="2.54" fill="#000080" stroke="#00f" stroke-width=".42"/>
<circle cx="69.6" cy="123.7" r="2.54" fill="#c0c000" stroke="#ff0" stroke-width=".42"/>
<circle cx="69.6" cy="130.8" r="2.54" fill="#008000" stroke="#0f0" stroke-width=".42"/>
<circle cx="60.2" cy="118.6" r="2.29" fill="#ca3535" stroke="#ca3535" stroke-width=".42"/>
<circle cx="60.2" cy="125.2" r="2.29" fill="#3f8b48" stroke="#3f8b48" stroke-width=".42"/>
<path d="M42.1 118.6h5.1M42.1 121.1h5.1M42.1 123.7h5.1M42.1 126.2h5.1M42.1 128.7h5.1M58.6 135.1v5.1" fill="none" stroke="#800000" stroke-width=".42"/>
<path d="M13.9 20.3h251.7v175.2h-251.7zM224 184.1h41.6v11.4h-41.6zM251.7 184.1v11.4" fill="none" stroke="#000080" stroke-width=".47"/>
<g font-size="3.1">
<text x="76.4" y="35.6">PH_CINTA</text>
<text x="218.9" y="32.9">PH_TOLVA</text>
<text x="241.6" y="40.2">J4</text>
<text x="30" y="43">J3</text>
<text x="106.2" y="78.8">P2</text>
<text x="168.9" y="80.3">P1</text>
<text x="47" y="107.5">CP1</text>
<text x="224.3" y="107.5">IR1</text>
<text x="89.3" y="151">LC1</text>
<text x="144.5" y="156">LCM1</text>
</g>
<g font-size="2.1">
<text x="205.3" y="33.7" transform="rotate(-90 205.3 33.7)">10</text>
<text x="211.2" y="33.7" transform="rotate(-90 211.2 33.7)">8</text>
<text x="63.6" y="36.5" transform="rotate(-90 63.6 36.5)">8</text>
<text x="69.4" y="36.5" transform="rotate(-90 69.4 36.5)">10</text>
<text x="172.3" y="41.1">P2_PIN32</text>
<text x="191.1" y="40">1</text>
<text x="37.8" y="46.1">1</text>
<text x="47.4" y="46.1">12</text>
<text x="78.7" y="42.8">1</text>
<text x="78.7" y="45.3">2</text>
<text x="78.7" y="47.8">3</text>
<text x="172.3" y="43.6">P2_PIN34</text>
<text x="191.1" y="42.5">2</text>
<text x="191.1" y="45">3</text>
<text x="221.2" y="43.3">12</text>
<text x="221.2" y="45.8">13</text>
<text x="238" y="43.3">1</text>
<text x="238" y="45.8">2</text>
<text x="30" y="53.7">TBLOCK-I2</text>
<text x="37.8" y="48.6">2</text>
<text x="47.4" y="48.6">13</text>
<text x="47.4" y="51.1">14</text>
<text x="47.4" y="53.7">15</text>
<text x="78.7" y="52.9">4</text>
<text x="89.1" y="51.8">P2_PIN31_PWM</text>
<text x="172.5" y="53.8">P2_PIN36</text>
<text x="191.1" y="50.1">4</text>
<text x="191.1" y="52.7">5</text>
<text x="221.2" y="48.3">14</text>
<text x="221.2" y="50.9">15</text>
<text x="238" y="48.3">3</text>
<text x="238" y="50.9">4</text>
<text x="238" y="53.4">5</text>
<text x="78.7" y="55.5">5</text>
<text x="78.7" y="58">6</text>
<text x="172.5" y="56.3">P2_PIN38</text>
<text x="191.1" y="55.2">6</text>
<text x="241.6" y="58.5">25630501RP2</text>
<text x="208.4" y="63.9" transform="rotate(-90 208.4 63.9)">9</text>
<text x="218.9" y="64.9">PUENTE_H</text>
<text x="66.4" y="66.7" transform="rotate(-90 66.4 66.7)">9</text>
<text x="76.4" y="67.6">PUENTE_H</text>
<text x="102.7" y="81.9">1</text>
<text x="116.5" y="81.9">2</text>
<text x="126.7" y="83">P2_5V</text>
<text x="165.4" y="83.4">1</text>
<text x="179.3" y="83.4">2</text>
<text x="85.3" y="85.6">P2_GND</text>
<text x="102.7" y="84.4">3</text>
<text x="102.7" y="87">5</text>
<text x="102.7" y="89.5">7</text>
<text x="116.5" y="84.4">4</text>
<text x="116.5" y="87">6</text>
<text x="116.5" y="89.5">8</text>
<text x="165.4" y="85.9">3</text>
<text x="165.4" y="88.5">5</text>
<text x="179.3" y="85.9">4</text>
<text x="179.3" y="88.5">6</text>
<text x="189.4" y="84.5">P1_5V</text>
<text x="189.4" y="87.1">P1_GND</text>
<text x="101.5" y="94.6">11</text>
<text x="102.7" y="92">9</text>
<text x="116.5" y="92">10</text>
<text x="116.5" y="94.6">12</text>
<text x="165.4" y="91">7</text>
<text x="165.4" y="93.6">9</text>
<text x="179.3" y="91">8</text>
<text x="179.3" y="93.6">10</text>
<text x="101.5" y="97.1">13</text>
<text x="101.5" y="99.7">15</text>
<text x="116.5" y="97.1">14</text>
<text x="116.5" y="99.7">16</text>
<text x="164.3" y="96.1">11</text>
<text x="164.3" y="98.6">13</text>
<text x="164.3" y="101.2">15</text>
<text x="179.3" y="96.1">12</text>
<text x="179.3" y="98.6">14</text>
<text x="179.3" y="101.2">16</text>
<text x="101.5" y="102.2">17</text>
<text x="101.5" y="104.7">19</text>
<text x="101.5" y="107.3">21</text>
<text x="116.5" y="102.2">18</text>
<text x="116.5" y="104.7">20</text>
<text x="116.5" y="107.3">22</text>
<text x="164.3" y="103.7">17</text>
<text x="164.3" y="106.3">19</text>
<text x="179.3" y="103.7">18</text>
<text x="179.3" y="106.3">20</text>
<text x="47" y="110.4">CONTROL_PANEL</text>
<text x="101.5" y="109.8">23</text>
<text x="101.5" y="112.4">25</text>
<text x="116.5" y="109.8">24</text>
<text x="116.5" y="112.4">26</text>
<text x="126.7" y="108.4">CP_LED1</text>
<text x="126.7" y="111">CP_LED2</text>
<text x="126.7" y="113.5">CP_LED3</text>
<text x="147.2" y="109.9">P1_SCLK</text>
<text x="148.3" y="112.5">P1_LCM</text>
<text x="164.3" y="108.8">21</text>
<text x="164.3" y="111.3">23</text>
<text x="164.3" y="113.9">25</text>
<text x="179.3" y="108.8">22</text>
<text x="179.3" y="111.3">24</text>
<text x="179.3" y="113.9">26</text>
<text x="205" y="111.7">P1_5V</text>
<text x="220.8" y="110.6">1</text>
<text x="220.8" y="113.1">2</text>
<text x="24.6" y="119.3">CP_LED1</text>
<text x="43.5" y="118.2">1</text>
<text x="101.5" y="114.9">27</text>
<text x="101.5" y="117.4">29</text>
<text x="101.5" y="120">31</text>
<text x="116.5" y="114.9">28</text>
<text x="116.5" y="117.4">30</text>
<text x="116.5" y="120">32</text>
<text x="126.7" y="116">CP_OFF</text>
<text x="126.7" y="118.6">CP_ON</text>
<text x="147.8" y="117.6">IR_DATA</text>
<text x="164.3" y="116.4">27</text>
<text x="164.3" y="119">29</text>
<text x="179.3" y="116.4">28</text>
<text x="179.3" y="119">30</text>
<text x="203.1" y="114.3">P1_GND</text>
<text x="203.2" y="116.8">IR_DATA</text>
<text x="220.8" y="115.7">3</text>
<text x="24.6" y="121.9">CP_LED2</text>
<text x="24.6" y="124.4">CP_LED3</text>
<text x="43.5" y="120.7">2</text>
<text x="43.5" y="123.3">3</text>
<text x="43.5" y="125.8">4</text>
<text x="75.8" y="120.9">P2_PIN31_PWM</text>
<text x="101.5" y="122.5">33</text>
<text x="101.5" y="125.1">35</text>
<text x="116.5" y="122.5">34</text>
<text x="116.5" y="125.1">36</text>
<text x="126.7" y="121.1">P2_PIN32</text>
<text x="126.7" y="123.7">P2_PIN34</text>
<text x="164.3" y="121.5">31</text>
<text x="164.3" y="124">33</text>
<text x="179.3" y="121.5">32</text>
<text x="179.3" y="124">34</text>
<text x="224.3" y="120.7">INFRARED</text>
<text x="25.7" y="129.5">CP_OFF</text>
<text x="26.8" y="127">CP_ON</text>
<text x="43.5" y="128.4">5</text>
<text x="101.5" y="127.6">37</text>
<text x="101.5" y="130.1">39</text>
<text x="116.5" y="127.6">38</text>
<text x="116.5" y="130.1">40</text>
<text x="126.7" y="126.2">P2_PIN36</text>
<text x="126.7" y="128.7">P2_PIN38</text>
<text x="164.3" y="126.6">35</text>
<text x="164.3" y="129.1">37</text>
<text x="164.3" y="131.7">39</text>
<text x="179.3" y="126.6">36</text>
<text x="179.3" y="129.1">38</text>
<text x="179.3" y="131.7">40</text>
<text x="106.2" y="135.2">10056845-140LF</text>
<text x="168.9" y="136.7">10056845-140LF</text>
<text x="56.8" y="139.6">6</text>
<text x="79" y="142.5">RED</text>
<text x="50.2" y="148.5">P2_GND</text>
<text x="127.3" y="160.2">RED</text>
<text x="141" y="159.1">1</text>
<text x="141" y="161.6">2</text>
<text x="163.3" y="161.6">7</text>
<text x="49.1" y="165.3">GREEN</text>
<text x="101.6" y="165.3">WHITE</text>
<text x="124.3" y="167.9">GREEN</text>
<text x="124.9" y="162.8">BLACK</text>
<text x="125" y="165.3">WHITE</text>
<text x="141" y="164.2">3</text>
<text x="141" y="166.7">4</text>
<text x="163.3" y="164.2">8</text>
<text x="163.3" y="166.7">9</text>
<text x="173.9" y="165.3">P1_LCM</text>
<text x="173.9" y="167.9">P1_SCLK</text>
<text x="173.9" y="162.8">P1_5V</text>
<text x="141" y="169.2">5</text>
<text x="141" y="171.8">6</text>
<text x="163.3" y="169.2">10</text>
<text x="173.9" y="170.4">P1_GND</text>
<text x="89.3" y="179.4">LOADCELL</text>
<text x="144.5" y="178.4">LOAD_CELL_MODULER</text>
<text x="79" y="187.7">BLACK</text>
</g>
<g font-size="2.1" fill="#800000">
<text x="208.5" y="57.5">Puente H</text>
<text x="53.7" y="60.3">Puente H</text>
</g>
<text font-size="2.1" fill="#0f0" x="77.5" y="164">0.0</text>
<g font-size="1.9" fill="#000080">
<text x="231.4" y="186.5">Taller de Proyecto I</text>
<text x="231.4" y="189.1">Linea Transportadora</text>
<text x="231.4" y="191.6">Circuito General</text>
<text x="231.4" y="194.2">Grupo 13</text>
</g>
<g font-size="1.4" fill="#800000">
<text x="199.1" y="40.7">IN1</text>
<text x="60.9" y="43.3" transform="rotate(90 60.9 43.3)">Vcc</text>
<text x="66.7" y="43.5" transform="rotate(90 66.7 43.5)">VS</text>
<text x="69.6" y="43.5">IN1</text>
<text x="69.6" y="46">IN2</text>
<text x="199.1" y="43.2">IN2</text>
<text x="199.1" y="45.8">EN1</text>
<text x="204.2" y="42.6" transform="rotate(-90 204.2 42.6)">VS</text>
<text x="210.1" y="42.9" transform="rotate(-90 210.1 42.9)">Vcc</text>
<text x="69" y="48.6">EN1</text>
<text x="69" y="53.6">EN2</text>
<text x="199.1" y="50.8">EN2</text>
<text x="199.1" y="53.4">IN3</text>
<text x="63.9" y="55.4" transform="rotate(90 63.9 55.4)">GND</text>
<text x="69.6" y="56.2">IN3</text>
<text x="69.6" y="58.7">IN4</text>
<text x="199.1" y="55.9">IN4</text>
<text x="207" y="55.8" transform="rotate(-90 207 55.8)">GND</text>
<text x="148.8" y="160.1">E+</text>
<text x="148.8" y="162.6">E-</text>
<text x="148.8" y="165.1">A-</text>
<text x="148.8" y="167.4">A+</text>
<text x="153.4" y="164.9">DATA</text>
<text x="153.6" y="167.4">SCK</text>
<text x="153.9" y="162.3">Vcc</text>
<text x="148.8" y="170.2">B-</text>
<text x="148.8" y="172.5">B+</text>
<text x="153.6" y="170">GND</text>
<text x="147.5" y="175.3">J1</text>
</g>
<g font-size="1.4" fill="#000080">
<text x="257" y="187.7">05/10/2023</text>
<text x="257" y="192.6">1 / 4</text>
</g>
<g font-size="1.3" fill="#800000">
<text x="56.6" y="46.6">OUT1</text>
<text x="211" y="43.8">OUT1</text>
<text x="211" y="46.6">OUT2</text>
<text x="56.3" y="51.9">OUT3</text>
<text x="56.6" y="49.4">OUT2</text>
<text x="211.3" y="49.1">OUT3</text>
<text x="211.3" y="51.7">OUT4</text>
<text x="56.3" y="54.5">OUT4</text>
<text x="228.3" y="111.4">Vcc</text>
<text x="228.3" y="113.9">GND</text>
<text x="51.3" y="119">LED1</text>
<text x="228.6" y="116.5">OUT</text>
<text x="51.3" y="121.5">LED2</text>
<text x="51.3" y="124.1">LED3</text>
<text x="51.3" y="126.6">BTN_ON</text>
<text x="51.3" y="128.9">BTN_OFF</text>
<text x="59.9" y="133">GND</text>
</g>
<g font-size="1.3">
<text x="58.4" y="119">STOP</text>
<text x="58.1" y="125.6">START</text>
</g>
<g font-size="1.1" fill="#000080">
<text x="225.5" y="189.1">Proyecto:</text>
<text x="225.5" y="186.6">Materia:</text>
<text x="225.5" y="191.7">Parte:</text>
<text x="252.7" y="187.9">Fecha:</text>
<text x="225.8" y="194.2">Autor:</text>
<text x="252.7" y="192.4">Hoja:</text>
</g>
</svg>
